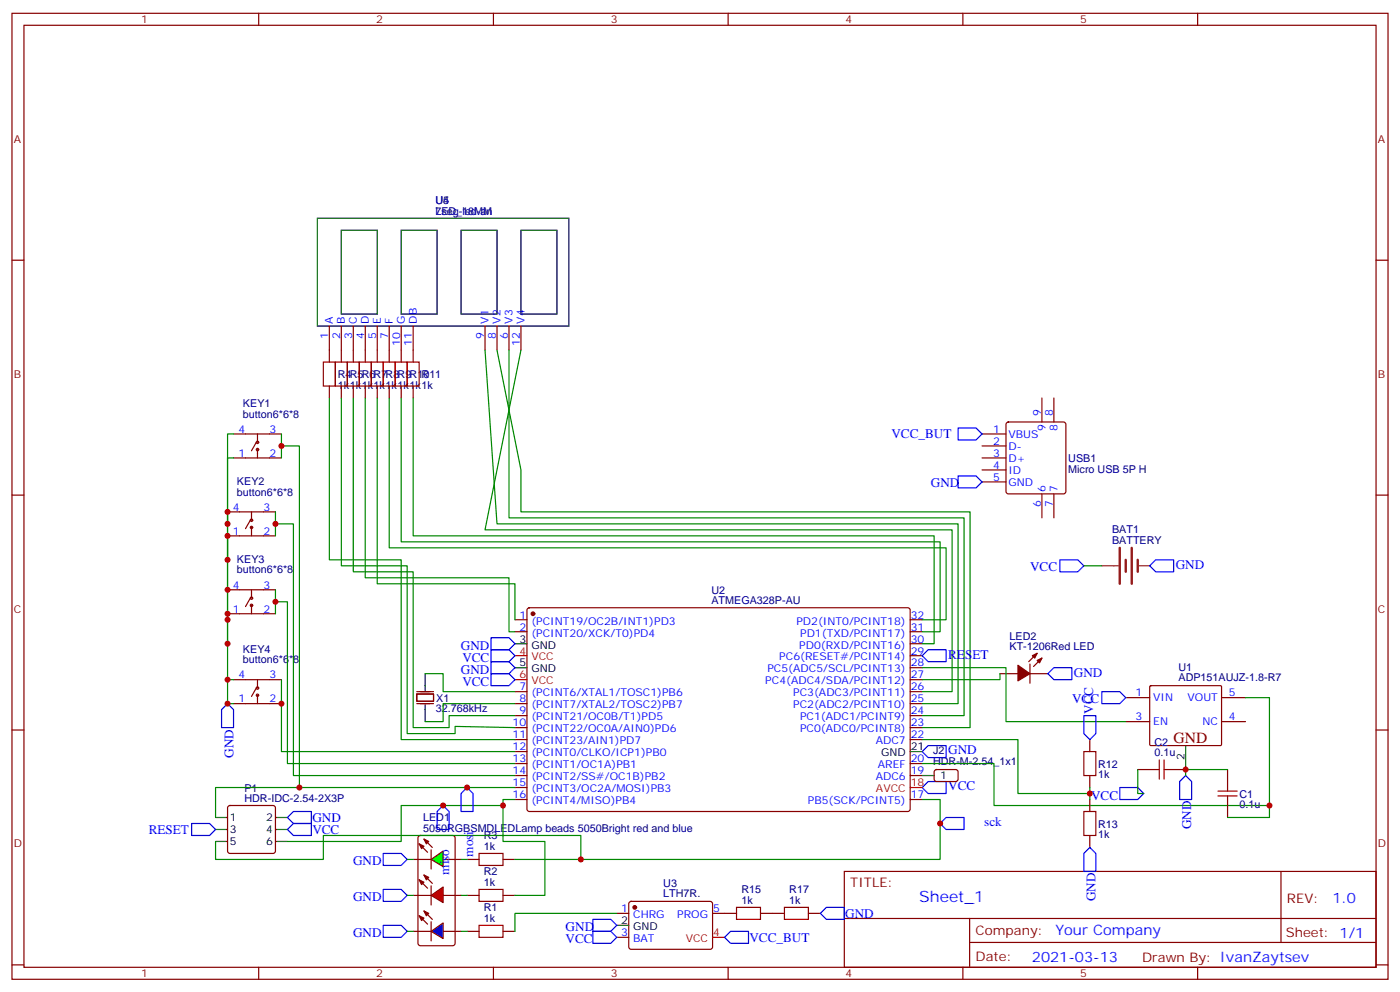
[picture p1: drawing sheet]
<svg xmlns="http://www.w3.org/2000/svg" width="412mm" height="292mm" viewBox="0 0 412 292" stroke-linecap="round" stroke-linejoin="round" font-family="sans-serif">
<g fill="none" stroke="#870000" stroke-width=".35">
<path d="M3.5 3.9h405.4v284.4h-405.4zM7.1 7.4h398.2v277.3h-398.2zM76.2 3.9v3.5M145.3 3.9v3.5M214.5 3.9v3.5M283.6 3.9v3.5M352.8 3.9v3.5M3.5 76.6h3.6M405.3 76.6h3.6M68.8 127.7h14.1M68.8 134.8h14.1M75.5 130.2l-1.4 2.5"/>
<path d="M75.8 127.7v2.5M75.8 132.3v2.5M3.5 145.7h3.6M67 150.7h14.1M67 157.7h14.1M73.7 153.1l-1.4 2.5M74.1 150.7v2.4M74.1 155.3v2.4M405.3 145.7h3.6M67 173.6h14.1M73.7 176.1l-1.4 2.4M74.1 173.6v2.5"/>
<path d="M74.1 178.2v2.5M155.5 179.1l.4-.2h111.8l.4 .7-.1 58.8-.6 .5-111.7-.1-.5-.6v-58.6zM67 180.7h14.1M151.7 182.4h3.5M151.7 185.9h3.5M268.1 182.4h3.5M268.1 185.9h3.5M268.1 196.5h3.5M268.1 193h3.5M268.1 189.5h3.5M3.5 214.9h3.6M68.8 200.1h14.1"/>
<path d="M68.8 207.1h14.1M75.5 202.5l-1.4 2.5M75.8 200.1v2.4M75.8 204.6v2.5M122.8 204.3h4.9v2.1h-4.9zM122.8 207.1h4.9M122.8 203.6h4.9M151.7 207.1h3.5M151.7 203.6h3.5M151.7 210.6h3.5M151.7 214.2h3.5M151.7 217.7h3.5"/>
<path d="M268.1 200.1h3.5M268.1 207.1h3.5M268.1 203.6h3.5M268.1 210.6h3.5M268.1 214.2h3.5M268.1 217.7h3.5M405.3 214.9h3.6M151.7 221.2h3.5M151.7 224.8h3.5M151.7 228.3h3.5M151.7 231.8h3.5M151.7 235.3h3.5"/>
<path d="M268.1 224.8h3.5M268.1 228.3h3.5M268.1 235.3h3.5M248.7 256.5h156.6v28.2h-156.6zM377.3 256.5v20.9M121.7 274.1h5.3M123.5 269.6l2.4 2.4M124.9 268.1l2.5 2.5M127 271.3v5.7M130.5 274.1h5.3M248.7 270.4h156.5M285.6 277.4h119.6"/>
<path d="M285.6 270.4v14.1M3.5 284h3.6M76.2 284.7v3.6M145.3 284.7v3.6M214.5 284.7v3.6M283.6 284.7v3.6M352.8 284.7v3.6M405.3 284h3.6"/>
<circle cx="75.8" cy="132.3" r=".35"/>
<circle cx="75.8" cy="130.2" r=".35"/>
<circle cx="74.1" cy="155.3" r=".35"/>
<circle cx="74.1" cy="153.1" r=".35"/>
<circle cx="74.1" cy="178.2" r=".35"/>
<circle cx="74.1" cy="176.1" r=".35"/>
<circle cx="75.8" cy="202.5" r=".35"/>
<circle cx="75.8" cy="204.6" r=".35"/>
</g>
<path d="M144.6 187.7h5.3l1.8 1.8-1.8 1.7h-5.3zM144.6 194.8h5.3l1.8 1.7-1.8 1.8h-5.3zM144.6 191.2h5.3l1.8 1.8-1.8 1.8h-5.3zM144.6 198.3h5.3l1.8 1.8-1.8 1.7h-5.3zM67 207.1l1.8 1.8v5.3h-3.5v-5.3zM271.6 231.8l1.8-1.8h5.3v3.6h-5.3zM271.6 221.2l1.8-1.7h5.3v3.5h-5.3z" fill="none" stroke="#00f" stroke-width=".35"/>
<path d="M68.8 127.7h-1.8v79.4h1.8M68.8 134.8h-1.8v19.4M67 150.7v38.8M81.1 150.7v7M81.1 173.6v7.1M125.2 198.3h5.3v5.3h21.2M67 200.1h1.8M151.7 207.1h-21.2v5.3h-5.3" fill="none" stroke="#008700" stroke-width=".35"/>
<g fill="#870000" stroke="#870000" stroke-width=".35">
<path d="M123.5 269.6l1.4 .7-.7 .7z"/>
<path d="M124.9 268.1l1.4 .8-.7 .7z"/>
<circle cx="157" cy="180.7" r=".53"/>
</g>
<path d="M125.2 198.3v4.9M151.7 189.5h3.5M151.7 196.5h3.5M125.2 207.5v4.9M268.1 221.2h3.5" fill="none" stroke="#000" stroke-width=".35"/>
<path d="M151.7 193h3.5M151.7 200.1h3.5M268.1 231.8h3.5" fill="none" stroke="#f00" stroke-width=".35"/>
<path d="M127 274.1l3.5-2.4v4.6z" fill="#00f" stroke="#870000" stroke-width=".35"/>
<g fill="#870000" stroke="#870000" stroke-width=".35">
<path d="M123.5 259l1.4 .7-.7 .7z"/>
<path d="M124.9 257.6l1.4 .7-.7 .7z"/>
</g>
<path d="M123.5 259l2.4 2.4M124.9 257.6l2.5 2.4M121.7 263.6h5.3M127 260.7v5.7M130.5 263.6h5.3" fill="none" stroke="#870000" stroke-width=".35"/>
<path d="M127 263.6l3.5-2.5v4.6z" fill="#f00" stroke="#870000" stroke-width=".35"/>
<g fill="#870000" stroke="#870000" stroke-width=".35">
<path d="M123.5 248.4l1.4 .7-.7 .7z"/>
<path d="M124.9 247l1.4 .7-.7 .7z"/>
</g>
<path d="M121.7 253h5.3M123.5 248.4l2.4 2.5M124.9 247l2.5 2.4M127 250.2v5.6M130.5 253h5.3" fill="none" stroke="#870000" stroke-width=".35"/>
<path d="M127 253l3.5-2.5v4.6z" fill="#0f0" stroke="#870000" stroke-width=".35"/>
<g fill="none" stroke="#870000" stroke-width=".35">
<path d="M97 96v10.6M100.5 96v10.6M104.1 96v10.6M107.6 96v10.6M111.1 96v10.6M114.7 96v10.6M118.2 96v10.6M121.7 96v10.6M142.9 96v7M146.4 96v7M149.9 96v7M153.5 96v7"/>
<path d="M97 113.6v3.6M100.5 113.6v3.6M104.1 113.6v3.6M107.6 113.6v3.6M111.1 113.6v3.6M114.7 113.6v3.6M118.2 113.6v3.6M121.7 113.6v3.6M306.9 117.2v7M310.4 117.2v7M289.3 127.7h7M289.3 131.3h7"/>
<path d="M289.3 134.8h7M289.3 138.3h7M296.6 124.4l.4-.2h16.3l.5 .2 .2 .5v19.8l-.3 .5-.4 .2h-16.3l-.5-.3-.2-.4v-19.8zM289.3 141.9h7M306.9 145.4v7M310.4 145.4v7M294.6 198.3h5.3M303.4 198.3h5.3M303.4 195.5v5.6M305.5 192.3l-2.5 2.5M306.9 193.7l-2.5 2.5M321 217.7v3.5"/>
<path d="M331.6 205.4h7.1M331.6 212.4h7.1M338.7 202l.3-.2 20.7 .1 .1 .3v17.1l-.3 .2-20.7-.1-.1-.3zM359.8 205.4h7.1M359.8 212.4h7.1M67.3 237.3l.4-.2h12.7l.5 .2 .2 .5v12.7l-.2 .5-.5 .2h-12.7l-.5-.2-.2-.5v-12.7zM275.4 226.7l.5-.2 5.9 .1 .4 .6v2.4l-.7 .4h-5.9l-.4-.7v-2.1zM321 228.3v3.5M321 235.3v3.6M335.1 226.5h3.6M345.7 226.5h3.5M361.6 226.5v3.5"/>
<path d="M361.6 237.1v3.5M123.4 246.1l.4-.2h9.5l.7 .5 .1 31.3-.5 .6-9.8 .1-.6-.5-.1-31.3zM137.6 253h3.5M148.2 253h3.5M321 245.9v3.5M137.6 274.1h3.5M137.6 263.6h3.5M148.2 274.1h3.5M148.2 263.6h3.5M181.7 268.9h3.5M181.7 275.9h3.5M185.4 265.5l.5-.2 23.6 .1 .4 .6-.1 13-.6 .4h-23.6l-.4-.7v-12.7z"/>
<path d="M209.9 268.9h7.1M224 268.9h7.1M238.1 268.9h3.6"/>
</g>
<g fill="none" stroke="#00f" stroke-width=".35">
<path d="M282.2 126h5.3l1.8 1.7-1.8 1.8h-5.3zM282.2 140.1h5.3l1.8 1.8-1.8 1.7h-5.3zM312.2 164.8h5.3l1.8 1.7-1.8 1.8h-5.3zM338.7 166.5l1.7-1.7h5.3v3.5h-5.3zM271.6 193l1.8-1.8h5.3v3.6h-5.3zM310.4 196.5h5.3v3.6h-5.3l-1.7-1.8zM319.3 210.6h3.5v5.3l-1.8 1.8-1.7-1.8zM324.6 203.6h5.2l1.8 1.8-1.8 1.7h-5.2zM130.5 237.1l1.8 1.8v5.3h-3.5v-5.3zM137.6 231.8l1.7 1.8v5.3h-3.5v-5.3zM329.8 231.8h5.3l1.8 1.8-1.8 1.7h-5.3zM349.2 228.3l1.8 1.7v5.3h-3.5v-5.3z"/>
<path d="M56.4 242.4h5.3l1.8 1.8-1.8 1.7h-5.3zM84.7 240.6l1.7-1.7h5.3v3.5h-5.3zM84.7 244.2l1.7-1.8h5.3v3.5h-5.3zM112.9 251.2h5.3l1.7 1.8-1.7 1.7h-5.3zM276.9 242.4l1.8-1.8h5.3v3.6h-5.3zM319.3 251.2l1.7-1.8 1.8 1.8v5.3h-3.5zM112.9 272.4h5.3l1.7 1.7-1.7 1.8h-5.3zM112.9 261.8h5.3l1.7 1.8-1.7 1.7h-5.3zM174.6 274.1h5.3l1.8 1.8-1.8 1.8h-5.3zM174.6 270.6h5.3l1.8 1.8-1.8 1.7h-5.3zM213.4 275.9l1.8-1.8h5.3v3.6h-5.3zM241.7 268.9l1.7-1.8h5.3v3.5h-5.3z"/>
</g>
<g fill="none" stroke="#008700" stroke-width=".35">
<path d="M97 117.2v47.6h21.2v52.9h33.5M100.5 117.2v49.3h19.4v49.4h14.2v-2.1l17.6 .4M104.1 117.2v51.1h17.6v45.9h10.6v-3.6h19.4M107.6 117.2v52.9h42.3v15.8h1.8M111.1 117.2v54.6h40.6v10.6M114.7 117.2v44.1h164v21.1h-7.1M118.2 117.2v42.3h158.7v26.4h-5.3M121.7 117.2v40.5h153.5v31.8h-3.6M142.9 103l3.5 51.2h135.8v52.9h-10.6M146.4 103l7.1 35.3v12.4h132.3v63.5h-14.2M149.9 103v49.4h134.1v58.2h-12.4M153.5 103l-10.6 53h137.6v47.6h-8.9"/>
<path d="M82.9 131.3h5.3v100.5h63.5M82.9 127.7v7.1M81.1 154.2h5.3v74.1h65.3M81.1 177.1h3.6v47.7h67M319.3 166.5h5.3M271.6 196.5h24.7v15.9h35.3M294.6 198.3v1.8h-23M82.9 200.1v21.1h68.8M271.6 217.7h28.3v15.9h21.1M366.9 205.4h7v31.7h-81.1v-12.3h-21.2M88.2 231.8h-24.7v8.8M148.2 237.1h-30v10.6h-33.5"/>
<path d="M151.7 235.3h-3.5v12.4h12.3v15.9h-8.8M271.6 235.3h5.3v17.7h-125.2M321 231.8v3.5M335.1 226.5v7.1h1.8M361.6 226.5h-12.4v1.8M373.9 237.1v3.5h-12.3M63.5 247.7v5.3h31.7v-7.1h75.9v7.1M119.9 253h1.8M135.8 253h1.8M119.9 274.1h1.8M119.9 263.6h1.8M135.8 274.1h1.8"/>
<path d="M135.8 263.6h1.8M181.7 268.9h-30v5.2"/>
</g>
<g fill="none" stroke="#a10000" stroke-width=".35">
<path d="M95.2 106.6h3.6v7h-3.6zM98.8 106.6h3.5v7h-3.5zM102.3 106.6h3.5v7h-3.5zM105.8 106.6h3.6v7h-3.6zM109.4 106.6h3.5v7h-3.5zM112.9 106.6h3.5v7h-3.5zM116.4 106.6h3.5v7h-3.5zM119.9 106.6h3.6v7h-3.6zM319.3 221.2h3.5v7.1h-3.5zM319.3 238.9h3.5v7h-3.5zM338.7 226.5h2.8M341.5 223.7v5.6"/>
<path d="M342.9 226.5h2.8M342.9 223.7v5.6M358.8 234.3h5.6M358.8 232.9h5.6M361.6 230v2.9M361.6 234.3v2.8M141.1 251.2h7.1v3.5h-7.1zM141.1 272.4h7.1v3.5h-7.1zM141.1 261.8h7.1v3.5h-7.1zM217 267.1h7v3.5h-7zM231.1 267.1h7v3.5h-7z"/>
</g>
<g fill="#870000" stroke="#870000" stroke-width=".35">
<path d="M305.5 194.4l1.4-.7-.7 1.4z"/>
<path d="M304.1 193l1.4-.7-.7 1.4z"/>
<path d="M299.9 195.8l3.5 2.5-3.5 2.1z"/>
<circle cx="187" cy="267.1" r=".53"/>
</g>
<g fill="none" stroke="#000" stroke-width=".35">
<path d="M93.5 64.2h74.1v31.8h-74.1zM100.5 67.8h10.6v24.7h-10.6zM118.2 67.8h10.6v24.7h-10.6zM135.8 67.8h10.6v24.7h-10.6zM153.5 67.8h10.5v24.7h-10.5zM349.2 219.5v7M271.6 228.3h3.6M63.5 240.6h3.5M63.5 244.2h3.5M63.5 247.7h3.5M81.1 240.6h3.6M81.1 244.2h3.6"/>
<path d="M81.1 247.7h3.6M181.7 272.4h3.5"/>
</g>
<path d="M329.8 161.3v10.5M331.6 164.8v3.5M333.4 161.3v10.5M335.1 164.8v3.5" fill="none" stroke="#8c2424" stroke-width=".71"/>
<path d="M324.6 166.5h4.9M335.1 166.5h3.6" fill="none" stroke="#8c2424" stroke-width=".35"/>
<path d="M209.9 275.9h3.5" fill="none" stroke="#f00" stroke-width=".35"/>
<g fill="#c00">
<circle cx="67" cy="200.1" r=".88"/>
<circle cx="67" cy="189.5" r=".88"/>
<circle cx="67" cy="182.4" r=".88"/>
<circle cx="67" cy="164.8" r=".88"/>
<circle cx="67" cy="154.2" r=".88"/>
<circle cx="67" cy="207.1" r=".88"/>
<circle cx="67" cy="150.7" r=".88"/>
<circle cx="67" cy="157.7" r=".88"/>
<circle cx="67" cy="180.7" r=".88"/>
<circle cx="67" cy="173.6" r=".88"/>
<circle cx="82.9" cy="207.1" r=".88"/>
<circle cx="81.1" cy="177.1" r=".88"/>
<circle cx="81.1" cy="154.2" r=".88"/>
<circle cx="82.9" cy="131.3" r=".88"/>
<circle cx="321" cy="233.6" r=".88"/>
<circle cx="88.2" cy="231.8" r=".88"/>
<circle cx="148.2" cy="237.1" r=".88"/>
<circle cx="171.1" cy="253" r=".88"/>
<circle cx="373.9" cy="237.1" r=".88"/>
<circle cx="349.3" cy="226.5" r=".88"/>
<circle cx="137.6" cy="231.8" r=".88"/>
<circle cx="130.5" cy="237.1" r=".88"/>
<circle cx="276.9" cy="242.4" r=".88"/>
</g>
<text font-size="4.6" fill="#800" x="345.7" y="218.8">GND</text>
<text font-size="4.6" fill="#00f" x="270.8" y="265.5">Sheet_1</text>
<g font-size="4.2" fill="#00f">
<text x="392.5" y="265.8">1.0</text>
<text x="310.9" y="275.3">Your Company</text>
<text x="304" y="283.1">2021-03-13</text>
</g>
<g font-size="3.9" fill="#00f">
<text x="262.6" y="129">VCC_BUT</text>
<text x="274.2" y="143.4">GND</text>
<text x="346.3" y="167.4">GND</text>
<text x="303.4" y="168.2">VCC</text>
<text x="135.8" y="191.2">GND</text>
<text x="136.2" y="194.8">VCC</text>
<text x="279.3" y="193.9">RESET</text>
<text x="135.8" y="198.3">GND</text>
<text x="136.2" y="201.8">VCC</text>
<text x="316.3" y="199.2">GND</text>
<text x="315.8" y="207">VCC</text>
<text x="322" y="210.1" transform="rotate(-90 322 210.1)">VCC</text>
<text x="68.8" y="223" transform="rotate(-90 68.8 223)">GND</text>
<text x="279.3" y="222.1">GND</text>
<text x="279.3" y="232.7">VCC</text>
<text x="321.4" y="235.3">VCC</text>
<text x="43.8" y="245.5">RESET</text>
<text x="92" y="241.9">GND</text>
<text x="92" y="245.5">VCC</text>
<text x="289.9" y="243.1">sck</text>
<text x="350.9" y="244.1" transform="rotate(-90 350.9 244.1)">GND</text>
<text x="104" y="254.7">GND</text>
<text x="132.3" y="257.4" transform="rotate(-90 132.3 257.4)">miso</text>
<text x="139.3" y="252.1" transform="rotate(-90 139.3 252.1)">mosi</text>
<text x="104" y="265.3">GND</text>
<text x="322.7" y="265.3" transform="rotate(-90 322.7 265.3)">GND</text>
<text x="104" y="275.9">GND</text>
<text x="166.6" y="274">GND</text>
<text x="249" y="270.2">GND</text>
<text x="166.6" y="277.5">VCC</text>
<text x="220.8" y="277.2">VCC_BUT</text>
</g>
<g font-size="3.9" fill="#800">
<text x="250.5" y="261.1">TITLE:</text>
<text x="379.1" y="265.8">REV:</text>
<text x="287.4" y="275.3">Company:</text>
<text x="378.7" y="275.9">Sheet: 1/1</text>
<text x="287.4" y="283">Date:</text>
<text x="336.4" y="283.1">Draw</text>
<text x="346.6" y="283.1">n By: IvanZaytsev</text>
</g>
<g font-size="3.2" fill="#800">
<text x="41.6" y="6.9">1</text>
<text x="110.8" y="6.9">2</text>
<text x="179.9" y="6.9">3</text>
<text x="249.1" y="6.9">4</text>
<text x="318.2" y="6.9">5</text>
<text x="4.1" y="42">A</text>
<text x="405.9" y="42">A</text>
<text x="4.1" y="111.2">B</text>
<text x="405.9" y="111.2">B</text>
<text x="4.1" y="180.3">C</text>
<text x="405.9" y="180.3">C</text>
<text x="4.1" y="249.4">D</text>
<text x="405.9" y="249.4">D</text>
<text x="41.6" y="287.7">1</text>
<text x="110.8" y="287.7">2</text>
<text x="179.9" y="287.7">3</text>
<text x="249.1" y="287.7">4</text>
<text x="318.2" y="287.7">5</text>
</g>
<g font-size="3.2" fill="#000080">
<text x="128.2" y="63.2">LED_18MM</text>
<text x="128.2" y="60.1">U4</text>
<text x="128.3" y="63.2">7seg-led-an</text>
<text x="128.3" y="60.2">U5</text>
<text x="99.5" y="111.3">R4R5R6R7R8R9R10</text>
<text x="124.2" y="111.3">R11</text>
<text x="71.6" y="119.9">KEY1</text>
<text x="99.5" y="114.4">1k1k1k1k1k1k1k1k</text>
<text x="71.6" y="122.9">button6*6*8</text>
<text x="314.7" y="136.1">USB1</text>
<text x="69.8" y="142.8">KEY2</text>
<text x="314.7" y="139.1">Micro USB 5P H</text>
<text x="69.8" y="145.9">button6*6*8</text>
<text x="327.6" y="160.2">BATTERY</text>
<text x="327.6" y="157">BAT1</text>
<text x="69.8" y="165.8">KEY3</text>
<text x="69.8" y="168.8">button6*6*8</text>
<text x="209.6" y="177.8">ATMEGA328P-AU</text>
<text x="209.6" y="174.7">U2</text>
<text x="297.4" y="191.2">KT-1206Red LED</text>
<text x="297.4" y="188.2">LED2</text>
<text x="71.6" y="195.3">button6*6*8</text>
<text x="71.6" y="192.2">KEY4</text>
<text x="347.1" y="197.4">U1</text>
<text x="347.1" y="200.6">ADP151AUJZ-1.8-R7</text>
<text x="128.4" y="209.7">32.768kHz</text>
<text x="128.5" y="206.5">X1</text>
<text x="274.8" y="222">J2</text>
<text x="340.1" y="219.6">C2</text>
<text x="323.5" y="226">R12</text>
<text x="340.1" y="222.6">0.1u</text>
<text x="72" y="233">P1</text>
<text x="323.5" y="229">1k</text>
<text x="72" y="236">HDR-IDC-2.54-2X3P</text>
<text x="365.1" y="237.9">0.1u</text>
<text x="365.1" y="234.8">C1</text>
<text x="124.6" y="244.9">5050RGBSMDLEDLamp beads 5050Bright red and blue</text>
<text x="124.6" y="241.8">LED1</text>
<text x="323.5" y="243.6">R13</text>
<text x="142.5" y="250.2">1k</text>
<text x="142.5" y="247.1">R3</text>
<text x="323.5" y="246.7">1k</text>
<text x="142.5" y="257.7">R2</text>
<text x="142.5" y="260.7">1k</text>
<text x="195.4" y="261">U3</text>
<text x="218.4" y="263">R15</text>
<text x="232.5" y="263">R17</text>
<text x="142.5" y="268.2">R1</text>
<text x="195.4" y="264.1">LTH7R.</text>
<text x="218.4" y="266">1k</text>
<text x="232.5" y="266">1k</text>
<text x="142.5" y="271.3">1k</text>
</g>
<g font-size="3.2" fill="#00f">
<text x="98.1" y="95.3" transform="rotate(-90 98.1 95.3)">A</text>
<text x="101.6" y="95.3" transform="rotate(-90 101.6 95.3)">B</text>
<text x="105.1" y="95.3" transform="rotate(-90 105.1 95.3)">C</text>
<text x="108.7" y="95.3" transform="rotate(-90 108.7 95.3)">D</text>
<text x="112.2" y="95.3" transform="rotate(-90 112.2 95.3)">E</text>
<text x="115.7" y="95.3" transform="rotate(-90 115.7 95.3)">F</text>
<text x="119.2" y="95.3" transform="rotate(-90 119.2 95.3)">G</text>
<text x="122.8" y="95.3" transform="rotate(-90 122.8 95.3)">DB</text>
<text x="143.9" y="95.3" transform="rotate(-90 143.9 95.3)">V1</text>
<text x="147.5" y="95.3" transform="rotate(-90 147.5 95.3)">V2</text>
<text x="151" y="95.3" transform="rotate(-90 151 95.3)">V3</text>
<text x="154.5" y="95.3" transform="rotate(-90 154.5 95.3)">V4</text>
<text x="96.7" y="99.8" transform="rotate(-90 96.7 99.8)">1</text>
<text x="100.2" y="99.8" transform="rotate(-90 100.2 99.8)">2</text>
<text x="103.7" y="99.8" transform="rotate(-90 103.7 99.8)">3</text>
<text x="107.2" y="99.8" transform="rotate(-90 107.2 99.8)">4</text>
<text x="110.8" y="99.8" transform="rotate(-90 110.8 99.8)">5</text>
<text x="114.3" y="99.8" transform="rotate(-90 114.3 99.8)">7</text>
<text x="117.8" y="101.8" transform="rotate(-90 117.8 101.8)">10</text>
<text x="121.4" y="101.8" transform="rotate(-90 121.4 101.8)">11</text>
<text x="142.5" y="99.8" transform="rotate(-90 142.5 99.8)">9</text>
<text x="146" y="99.8" transform="rotate(-90 146 99.8)">8</text>
<text x="149.6" y="99.8" transform="rotate(-90 149.6 99.8)">6</text>
<text x="153.1" y="101.8" transform="rotate(-90 153.1 101.8)">12</text>
<text x="306.6" y="122.4" transform="rotate(-90 306.6 122.4)">9</text>
<text x="310.1" y="122.4" transform="rotate(-90 310.1 122.4)">8</text>
<text x="70.3" y="127.4">4</text>
<text x="79.4" y="127.4">3</text>
<text x="292.6" y="127.4">1</text>
<text x="292.6" y="130.9">2</text>
<text x="297" y="128.8">VBUS</text>
<text x="308" y="126.9" transform="rotate(-90 308 126.9)">9</text>
<text x="311.5" y="126.9" transform="rotate(-90 311.5 126.9)">8</text>
<text x="70.3" y="134.4">1</text>
<text x="79.4" y="134.4">2</text>
<text x="292.6" y="134.4">3</text>
<text x="292.6" y="138">4</text>
<text x="297" y="132.3">D-</text>
<text x="297" y="135.9">D+</text>
<text x="292.6" y="141.5">5</text>
<text x="297" y="139.4">ID</text>
<text x="297" y="142.9">GND</text>
<text x="306.6" y="149.2" transform="rotate(-90 306.6 149.2)">6</text>
<text x="308" y="144.7" transform="rotate(-90 308 144.7)">6</text>
<text x="310.1" y="149.2" transform="rotate(-90 310.1 149.2)">7</text>
<text x="311.5" y="144.7" transform="rotate(-90 311.5 144.7)">7</text>
<text x="68.5" y="150.3">4</text>
<text x="77.6" y="150.3">3</text>
<text x="68.5" y="157.4">1</text>
<text x="77.6" y="157.4">2</text>
<text x="68.5" y="173.2">4</text>
<text x="77.6" y="173.2">3</text>
<text x="68.5" y="180.3">1</text>
<text x="77.6" y="180.3">2</text>
<text x="153" y="182.1">1</text>
<text x="153" y="185.6">2</text>
<text x="156.5" y="183.8">(PCINT19/OC2B/INT1)PD3</text>
<text x="234.6" y="183.8">PD2(INT0/PCINT18)</text>
<text x="268.3" y="185.6">31</text>
<text x="268.3" y="182.1">32</text>
<text x="156.5" y="187.4">(PCINT20/XCK/T0)PD4</text>
<text x="235.5" y="190.9">PD0(RXD/PCINT16)</text>
<text x="235.7" y="187.4">PD1(TXD/PCINT17)</text>
<text x="268.3" y="189.1">30</text>
<text x="226.1" y="197.9">PC5(ADC5/SCL/PCINT13)</text>
<text x="229.6" y="194.4">PC6(RESET#/PCINT14)</text>
<text x="268.3" y="196.2">28</text>
<text x="268.3" y="192.7">29</text>
<text x="70.3" y="199.7">4</text>
<text x="79.4" y="199.7">3</text>
<text x="153" y="203.2">7</text>
<text x="225.4" y="201.5">PC4(ADC4/SDA/PCINT12)</text>
<text x="268.3" y="203.2">26</text>
<text x="268.3" y="199.7">27</text>
<text x="70.3" y="206.8">1</text>
<text x="79.4" y="206.8">2</text>
<text x="153" y="206.8">8</text>
<text x="156.5" y="205">(PCINT6/XTAL1/TOSC1)PB6</text>
<text x="156.5" y="208.5">(PCINT7/XTAL2/TOSC2)PB7</text>
<text x="233.7" y="208.5">PC2(ADC2/PCINT10)</text>
<text x="233.7" y="205">PC3(ADC3/PCINT11)</text>
<text x="268.3" y="206.8">25</text>
<text x="334.5" y="205">1</text>
<text x="339.7" y="206.4">VIN</text>
<text x="349.8" y="206.4">VOUT</text>
<text x="361.9" y="205">5</text>
<text x="151" y="213.8">10</text>
<text x="153" y="210.3">9</text>
<text x="156.5" y="212.1">(PCINT21/OC0B/T1)PD5</text>
<text x="156.5" y="215.6">(PCINT22/OC0A/AIN0)PD6</text>
<text x="235.7" y="215.6">PC0(ADC0/PCINT8)</text>
<text x="235.7" y="212.1">PC1(ADC1/PCINT9)</text>
<text x="268.3" y="213.8">23</text>
<text x="268.3" y="210.3">24</text>
<text x="334.5" y="212.1">3</text>
<text x="339.7" y="213.5">EN</text>
<text x="354.2" y="213.5">NC</text>
<text x="361.9" y="212.1">4</text>
<text x="151" y="217.3">11</text>
<text x="151" y="220.9">12</text>
<text x="156.5" y="219.1">(PCINT23/AIN1)PD7</text>
<text x="258" y="219.1">ADC7</text>
<text x="268.3" y="217.3">22</text>
<text x="151" y="224.4">13</text>
<text x="151" y="227.9">14</text>
<text x="156.5" y="222.6">(PCINT0/CLKO/ICP1)PB0</text>
<text x="156.5" y="226.2">(PCINT1/OC1A)PB1</text>
<text x="258.6" y="226.2">AREF</text>
<text x="268.3" y="227.9">19</text>
<text x="268.3" y="224.4">20 HDR-M-2.54_1x1</text>
<text x="151" y="231.5">15</text>
<text x="156.5" y="229.7">(PCINT2/SS#/OC1B)PB2</text>
<text x="156.5" y="233.2">(PCINT3/OC2A/MOSI)PB3</text>
<text x="258" y="229.7">ADC6</text>
<text x="151" y="235">16</text>
<text x="156.5" y="236.7">(PCINT4/MISO)PB4</text>
<text x="238" y="236.7">PB5(SCK/PCINT5)</text>
<text x="268.3" y="235">17</text>
<text x="183" y="268.5">1</text>
<text x="210.1" y="268.5">5</text>
<text x="183" y="275.6">3</text>
<text x="186.5" y="270.3">CHRG</text>
<text x="199.5" y="270.3">PROG</text>
<text x="186.5" y="277.3">BAT</text>
</g>
<g font-size="3.2">
<text x="153" y="189.1">3</text>
<text x="156.5" y="190.9">GND</text>
<text x="153" y="196.2">5</text>
<text x="156.5" y="197.9">GND</text>
<text x="268.3" y="220.9">21</text>
<text x="259.5" y="222.6">GND</text>
<text x="348.9" y="223.6" transform="rotate(-90 348.9 223.6)">2</text>
<text x="276.9" y="229.3">1</text>
<text x="67.7" y="241.7">1</text>
<text x="67.7" y="245.2">3</text>
<text x="78.4" y="241.7">2</text>
<text x="78.4" y="245.2">4</text>
<text x="67.7" y="248.7">5</text>
<text x="78.4" y="248.7">6</text>
<text x="183" y="272">2</text>
<text x="186.5" y="273.8">GND</text>
</g>
<g font-size="3.2" fill="#f00">
<text x="153" y="192.7">4</text>
<text x="156.5" y="194.4">VCC</text>
<text x="153" y="199.7">6</text>
<text x="156.5" y="201.5">VCC</text>
<text x="258" y="233.2">AVCC</text>
<text x="268.3" y="231.5">18</text>
<text x="210.1" y="275.6">4</text>
<text x="202" y="277.3">VCC</text>
</g>
</svg>
